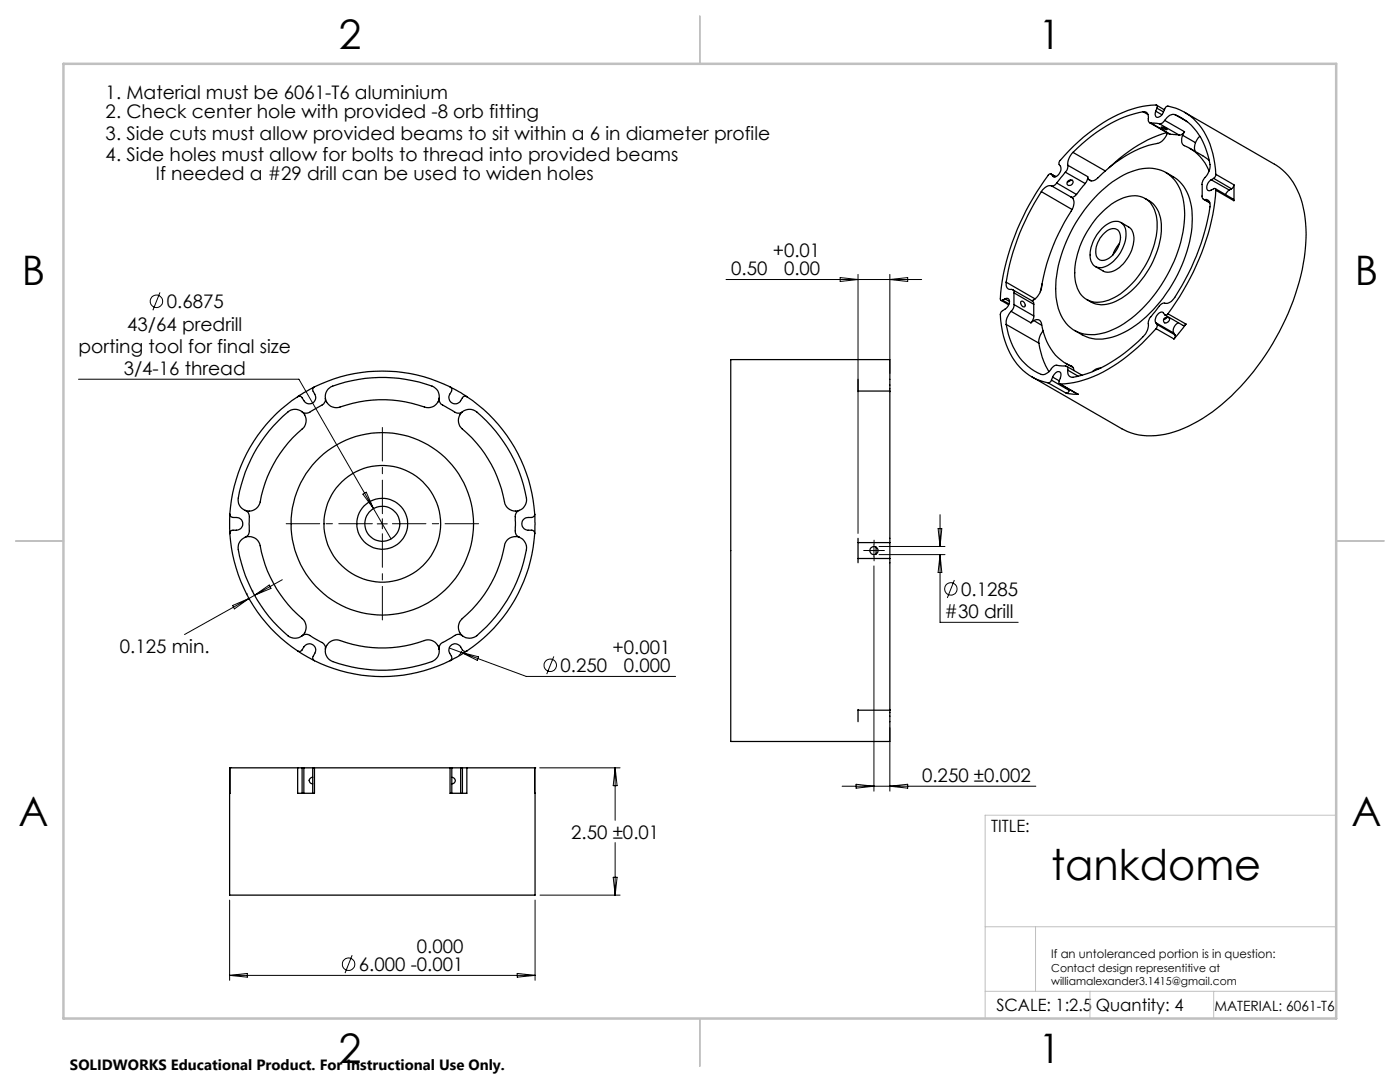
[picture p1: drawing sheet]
<svg xmlns="http://www.w3.org/2000/svg" width="279mm" height="216mm" viewBox="0 0 279 216" stroke-linecap="round" stroke-linejoin="round" font-family="sans-serif">
<g fill="none" stroke="#000" stroke-width=".25">
<path d="M207.8 38.2a46.1 46.1 0 0 0-7 18.1M207.8 38.2l6.2 3.6M209.8 34.7l.9 .5-.9-.4M209.8 34.8a.38 .38 0 0 0-.6 .2 46.5 46.5 0 0 0-9.5 24.8l.1 .2 .3-.1M209.8 37.1a2.01 2.01 0 0 0-2 1.1M209.8 34.8l.3 .3M209.8 37.1l4 2.2M210.1 35.1l.3 .2M210.9 36.5a1.03 1.03 0 0 1-1.1 .6M210.9 36.5l3.9 2.3M212.6 34.4l-1.7 2.1M212.6 34.4l4 2.2"/>
<path d="M213.1 33a1.73 1.73 0 0 1-.5 1.4M213.1 33l4 2.2M213.2 36.1a.56 .56 0 0 1 .9 0 .56 .56 0 0 1-.4 .9 .51 .51 0 0 1-.7-.2 .51 .51 0 0 1 .2-.7zM213.6 35.9l-.1 .3-.5 .1M213.8 39.3l.2 .1a1.66 1.66 0 0 1 .1 2.1 43 43 0 0 0-6.5 16.6 2.79 2.79 0 0 1-1.7 1.9M214.1 30.4a3.4 3.4 0 0 0-1 2.6M214.1 30.4l6.5 3.7M214.8 38.8a1.15 1.15 0 0 1-1 .5M216.6 36.6l-1.8 2.2M217.1 35.2l-.1 .6-.4 .8M217.1 35.2l.1 .6M217.2 35.8l.6 .3"/>
<path d="M219.1 38.7a16.6 16.6 0 0 1 9.5-5.1 6.9 6.9 0 0 1 7.5 5.9 22.8 22.8 0 0 1-3.2 15.5 24.8 24.8 0 0 1-10.9 10.8 8 8 0 0 1-8.3-.4 9.7 9.7 0 0 1-3-7.8 28.8 28.8 0 0 1 8.4-18.9zM228.1 22.3a1.07 1.07 0 0 1 1.1 1.6l.1 .5 .4 .1M228.1 22.3a26.7 26.7 0 0 0-14 8.1M228.1 22.3l1 .6M228.5 39.6a5.7 5.7 0 0 1 3.3 5.8 17.8 17.8 0 0 1-9.2 14.7 5.2 5.2 0 0 1-5.7-.3M229.4 24.5l4.2 2.3M229.7 24.5l1.7 .2M229.7 24.5l3.9 2.3M230.6 22.2a.72 .72 0 0 0-.1 .8 .72 .72 0 0 0 .7 .4l.6-.4 .4-.7M230.6 22.2l1.3 .7M230.8 21l1.6 .9M230.9 21.6a.4 .4 0 0 0-.2-.6 23.2 23.2 0 0 0-13.5 5.6 26.4 26.4 0 0 0-5.9 5.9v.1a1.93 1.93 0 0 1 .4 1.4 1.42 1.42 0 0 1-1.5 1.2l-.1-.1"/>
<path d="M230.9 21.6l-.3 .6M230.9 21.6l1.3 .7M231.4 24.7l3.9 2.3M231.7 25.4l.6 .1 .6 .4-.8-.3zM232.2 22.3l.6-1.1a9.4 9.4 0 0 1 6.5 3.7 16.5 16.5 0 0 1 3.3 9.9M232.4 24a1.15 1.15 0 0 1-1 .7M232.4 24l4 2.3M232.7 34.4a8.7 8.7 0 0 1 5.2 8.4 26.4 26.4 0 0 1-5.1 15.7 22 22 0 0 1-10.7 8.7 7.9 7.9 0 0 1-7.6-1.3M232.8 26.5a27.8 27.8 0 0 0-11.4 6.9M233 26.5a3.2 3.2 0 0 1-2 2.1 23.7 23.7 0 0 0-12.1 7.1l-.8 .4h-.5l-.4-.3M233.6 26.8l1.7 .2M234.5 22.9a11.9 11.9 0 0 1 6.8 9 3.4 3.4 0 0 1-1 3.7 2.77 2.77 0 0 0-.4 2.3v.6a.98 .98 0 0 0 .3 1.3h.3"/>
<path d="M234.5 22.9a1.94 1.94 0 0 0-2.1 1.1M234.5 22.9l2.4 1.4M236 27a1.57 1.57 0 0 0 1.1 2.4 9.2 9.2 0 0 1 4.2 4.7M236 27l2.6 1.5M236.4 22.4l18 10.4a13.1 13.1 0 0 1 5.9 9.7 35.8 35.8 0 0 1-2.7 18.7 47.5 47.5 0 0 1-17.5 22.3 19.3 19.3 0 0 1-12.1 3.4l-2.3-.5-1.8-.9-18-10.3M236.4 26.3a1.25 1.25 0 0 1-1.1 .7M236.4 26.3l-.4 .7M237.5 29.6l2.5 1.5 1.3 .9M238.6 28.5l-.2 1 .1 .7M239.4 27.2l-.8 1.3M240.2 39.8l1.2 .7M240.5 39.8a1.01 1.01 0 0 1 1 1.5 44.8 44.8 0 0 1-7.5 18.6 1.82 1.82 0 0 1-1.9 .6l-.7 .5-1.1 1.4a2.83 2.83 0 0 0-1.1 2.2 3.2 3.2 0 0 1-1.1 2.6 27.5 27.5 0 0 1-14 8.1 1.03 1.03 0 0 1-1-1.4"/>
<path d="M240.5 39.8l.9 .6M241.7 35.9a1.6 1.6 0 0 0-.7 2.1h.5l.7-.3a.26 .26 0 0 1 .3-.1 .26 .26 0 0 1 .1 .4M241.7 35.9l3.6 2M242.2 35.6l-.5 .3M242.2 35.6l3.6 2.1M242.5 37.6l3.6 2.1 .1 .3M242.6 38a47.3 47.3 0 0 1-9.5 24.6M242.6 34.8l-.1 .4-.3 .4M242.6 38l3.6 2M242.6 34.8l3.6 2.1M245.3 37.9l-.7 .9M245.8 37.7l-.5 .2"/>
<path d="M246.2 36.9v3.1M246.2 36.9l-.1 .4-.3 .4M199.8 59.9l1.5 .9M200.1 59.9l1.3 .7M200.6 59.6a.66 .66 0 0 1 .8 .2 .66 .66 0 0 1 0 .8 3 3 0 0 1-1.6 1.6l-.1 .1a15.7 15.7 0 0 0 4.5 11.6l1.2 1 1.4 .8 2.4 .7M200.6 59.6l-.5 .3M200.6 59.6l.9 .5M200.8 56.3a1.08 1.08 0 0 0 .2 1.1 1.08 1.08 0 0 0 1 .4l.3 .2 .1 .5M200.8 56.3l5.8 3.4M202.1 57.8l4 2.3 .2 .3v.3M202.4 58.5v2.3M202.4 58.5l3.9 2.2"/>
<path d="M208 56.6l-.4 1.6M219.5 42.8a9.8 9.8 0 0 1 7.5-3.7 4.4 4.4 0 0 1 3.8 3.9 16.3 16.3 0 0 1-3.8 12.3 11.8 11.8 0 0 1-7.5 5 4.3 4.3 0 0 1-4.8-3.9 16.3 16.3 0 0 1 3.7-12.3zM219.9 45.6a3.3 3.3 0 0 1 3.9-1.1 3.7 3.7 0 0 1 .7 3.9 7.1 7.1 0 0 1-4.6 5 2.08 2.08 0 0 1-2.3-2.5 7.9 7.9 0 0 1 2.3-5.3zM220.1 46.8a2.27 2.27 0 0 1 3-.9 3.7 3.7 0 0 1-.5 4.3 3 3 0 0 1-3.1 1.7 2.37 2.37 0 0 1-.6-3.1l.6-1.3zM223.4 48.6l-1 1.4-.3 .9M223.7 44.4l1.5 .9a3.1 3.1 0 0 1 1 3.5 7.4 7.4 0 0 1-4.4 5.4l-.7 .1-.7-.1-1.8-1M59.4 79.2a30.4 30.4 0 0 0-13.5 23.4M62.8 77.2a.65 .65 0 0 0-.3 .9 1.42 1.42 0 0 1-.4 2.4 1.64 1.64 0 0 1-1.9-1.2l-.3-.2-.5 .1M62.8 77.2a30.7 30.7 0 0 1 27 0M62.8 77.2l-3.4 2M64.9 79.5a2.21 2.21 0 0 1 1.5-2.5 29 29 0 0 1 20.1 .2l.4 .2a2.14 2.14 0 0 1 .7 2.1M64.9 79.5a1.65 1.65 0 0 1-1.3 1.7l-.6 .3a3.2 3.2 0 0 1-2.2 .9l-.5-.2"/>
<path d="M64.9 79.5a2.13 2.13 0 0 0 3 1.7 25.2 25.2 0 0 1 17.2 .1 2.13 2.13 0 0 0 2.5-1.8M87.6 79.5a1.63 1.63 0 0 0 1.4 1.7l.6 .3a3.6 3.6 0 0 0 1.9 .9l.8-.2M89.8 77.2a.7 .7 0 0 1 .3 .9 1.36 1.36 0 0 0-.4 1.7 1.36 1.36 0 0 0 1.6 .7 1.88 1.88 0 0 0 1.1-1.2l.3-.2 .5 .1M89.8 77.2l3.4 2M93.2 79.2a30.4 30.4 0 0 1 13.5 23.4M171.2 75.7v2.4M171.2 78h6.4M177.6 78v-6.2h-31.8v76.2h31.8v-6.3M177.6 78v30.3M200.8 64.7a12.5 12.5 0 0 0 6.3 9.7 1.96 1.96 0 0 0 2.8-1 1.19 1.19 0 0 1 1.6-.4h.2a1.42 1.42 0 0 1 1.3 .3l.1 .6M200.8 64.7l6.5 3.8M201.8 62.1a3.3 3.3 0 0 0-1 2.6"/>
<path d="M201.8 62.1l3.9 2.3M202.4 60.8a1.77 1.77 0 0 1-.6 1.3M202.4 60.8l3.9 2.2M203.7 60.2a.67 .67 0 0 1 .8 .3 .67 .67 0 0 1-.1 .7 .83 .83 0 0 1-.7-1zM206.3 64a.95 .95 0 0 1 1.6 .6 10.4 10.4 0 0 0 5.9 8.4M206.3 64l-.6 .4M206.3 63l-.2 .9-.4 .5M206.3 60.7v2.3M206.3 64l1.6 .9M207.3 68.5l.7 2.8 1.3 2.9M208.2 66a3.3 3.3 0 0 0-.9 2.5M209.2 76.4l3.6 2.1"/>
<path d="M209.8 75.8l-.3 .5-.3 .1M209.8 75.8l3.6 2.1M210.1 75.2a1.17 1.17 0 0 1 1.5-.9l.1 .6-.3 1.1M210.1 75.2l-.3 .6M210.1 75.2l1.3 .8M211.4 76a.41 .41 0 0 0 .2 .6M211.5 76.6l3.7 2.1M211.6 76.6l3.6 2.1M212.7 72.5l1.5 .8M212.8 78.5l2.4 .2M212.9 73.1l3 1.8M213.1 73.9l2.1 1.2"/>
<path d="M213.4 77.9l-.3 .5-.3 .1M213.5 77.8l-.1 .1M213.8 73l.3 .3 .2 .6M213.8 73l.2 .1M219.1 73.5l-.5 .2-.5 .5M219.1 73.5l.2 .1M219.7 73.4l-.6 .1M230.6 64.4l.3 .3M230.6 64.4l3.6 2.1M230.7 65.6a33.5 33.5 0 0 1-14.5 10.2l-1.9 .5-2.7 .3M230.7 65.6l3.6 2M230.9 64.7l.1 .3-.3 .6"/>
<path d="M230.9 64.7l3.6 2.1M232.3 63.5a.55 .55 0 0 1 .7-.2 .55 .55 0 0 1 .3 .7 .57 .57 0 0 1-.6 .5 .57 .57 0 0 1-.5-.6zM232.5 62.9l3.6 2h.3l.3-.2M232.9 63.3l-.7 .4M233.1 62.6a.44 .44 0 0 1-.7 .2 .76 .76 0 0 0-.7-.5 .76 .76 0 0 0-.7 .5l-.5 1 .1 .6M233.1 62.6l3.6 2.1M234.2 66.5l.3 .3M234.5 66.8l.1 .3-.3 .5M235.2 64.4a1.73 1.73 0 0 0-1 2.1M236.7 64.7l-2.4 2.9M60.3 82.2a2.2 2.2 0 0 0-2.8 0 28.6 28.6 0 0 0-10 17.5 2.23 2.23 0 0 0 1.4 2.1M60.3 82.2a2.24 2.24 0 0 1 0 3.4 25.3 25.3 0 0 0-8.5 14.9 2.24 2.24 0 0 1-2.9 1.3"/>
<path d="M92.3 82.2a2.25 2.25 0 0 1 2.8 0 29.1 29.1 0 0 1 10 17.5l-.1 .8-.4 .7-1 .6M92.3 82.2a2.24 2.24 0 0 0 0 3.4 24.8 24.8 0 0 1 8.5 14.9 2.24 2.24 0 0 0 2.8 1.3M45.9 106.5a30.4 30.4 0 0 0 13.5 23.4M45.9 102.6a.66 .66 0 0 0 .6 .7 1.44 1.44 0 0 1 1.9 1.5 1.76 1.76 0 0 1-2.2 1l-.2 .3-.1 .4M45.9 102.6v3.9M48.9 101.8a1.6 1.6 0 0 1 .8 2v.7a2.89 2.89 0 0 1-.3 2.4l-.5 .3M48.9 107.2a2.23 2.23 0 0 0-1.3 2.5 28.9 28.9 0 0 0 10.1 17.4l1.2 .3 .7-.2 .7-.3M48.9 107.2a2.25 2.25 0 0 1 3 1.7 24.8 24.8 0 0 0 8.7 14.8 2.19 2.19 0 0 1-.3 3.2M103.6 107.2a2.31 2.31 0 0 1 1.5 2.5 29.2 29.2 0 0 1-10.3 17.4l-1.1 .3-.7-.2-.7-.3M103.6 101.8a1.6 1.6 0 0 0-.8 2l.1 1.1a2.16 2.16 0 0 0 .4 2.1l.3 .2M103.6 107.2a2.22 2.22 0 0 0-2.9 1.7 25.2 25.2 0 0 1-8.7 14.8 2.16 2.16 0 0 0 .3 3.2M106.7 102.6a.66 .66 0 0 1-.6 .7 1.41 1.41 0 0 0-1.9 1.5 1.59 1.59 0 0 0 2 1l.3 .2 .2 .5"/>
<path d="M106.7 106.5a30.4 30.4 0 0 1-13.5 23.4M106.7 102.6v3.9M171.2 107.4v4.9M171.2 111.4h6.4M171.2 108.3h6.4M174.8 109.1v1.5M177.6 111.4v30.3M177.6 108.3v3.1M59.4 129.9a.65 .65 0 0 0 .9-.2 1.4 1.4 0 0 1 1.2-1.2 1.4 1.4 0 0 1 1.4 .8v.8l-.4 .9a.62 .62 0 0 0 .3 .8M59.4 129.9l3.4 1.9M60.3 126.9a1.55 1.55 0 0 1 2.1 .3l.6 .3a3.2 3.2 0 0 1 1.9 1.4v.6M62.8 131.8a30.4 30.4 0 0 0 27 0"/>
<path d="M64.9 129.5a2.28 2.28 0 0 0 1.5 2.5 28.7 28.7 0 0 0 20.1-.2l.9-.8 .2-.7v-.8M64.9 129.5a2.18 2.18 0 0 1 3-1.7 24.7 24.7 0 0 0 17.2-.1 2.18 2.18 0 0 1 2.5 1.8M92.3 126.9a1.51 1.51 0 0 0-2.1 .3l-.6 .3a3.8 3.8 0 0 0-1.8 1.3l-.2 .7M93.2 129.9a.65 .65 0 0 1-.9-.2 1.41 1.41 0 0 0-1-1.2 1.41 1.41 0 0 0-1.5 .5l-.2 .5a1.99 1.99 0 0 0 .5 1.6v.5l-.3 .2M93.2 129.9l-3.4 1.9M45.9 153.2l-.1 25.4h61l-.1-25.4M45.9 153.2h13.5M45.9 153.2h.1M59.4 153.2v5.1h3.4v-5.1M59.4 153.2h.9M60.3 153.2v5.1M60.3 153.2h.3"/>
<path d="M60.6 153.2h1.8M60.6 153.2v5.1M62.4 153.2h.4M62.4 155.1a.64 .64 0 0 0-.7 .7 .64 .64 0 0 0 .7 .6M62.4 153.2v5.1M62.8 153.2h27M89.8 153.2v5.1h3.4v-5.1M89.8 153.2h.4M90.2 155.1a.64 .64 0 0 1 .7 .7 .64 .64 0 0 1-.7 .6M90.2 153.2h1.7M90.2 153.2v5.1M91.9 153.2v5.1"/>
<path d="M91.9 153.2h.4M92.3 153.2h.9M92.3 153.2v5.1M93.2 153.2h13.5M106.7 153.2h.1M171.2 141.6v2.4M171.2 141.7h6.4"/>
<circle cx="76.3" cy="104.5" r="11.6"/>
<circle cx="76.3" cy="104.5" r="5.1"/>
<circle cx="76.3" cy="104.5" r="3.5"/>
<circle cx="76.3" cy="104.5" r="18.2"/>
<circle cx="174.4" cy="109.9" r=".81"/>
</g>
<g fill="none" stroke="#000" stroke-width=".2">
<path d="M31.9 58.3l-1.4 3.6M144.9 55.8h39M167.7 55.4l3.5 .4-3.5 .4zM171.2 54.8v51.6M177.6 54.8v19.7M177.6 55.8l3.6-.4v.8zM15.7 75.7h44l18.3 31.8M72.4 98.6l.7-.4 1.4 3.3zM49.2 118.5h.1M49.7 119.4l-12.9 7.2M50.3 117.9h.1M50.8 118.8l-1.1 .6"/>
<path d="M50.8 118.8l2.9-2.1 .4 .7zM56.3 115.7l-5.5 3.1M75.3 104.5h2M76.3 103.5v2M173.2 109.9h2.5M174.4 112.9v45M174.4 108.6v2.5M175.4 109h13.2M175.4 110.7h13.2M187.2 105.5h.8l-.4 3.5zM187.6 110.7v13.5h15.6M187.6 102.7v6.3"/>
<path d="M187.6 110.7l.4 3.5h-.8zM190.5 115.7l-1.4 3.6M46.4 120.8l3.3-1.4-2.9 2.1zM89.6 129.3l15.4 5.7h29.8M92 130.2l3.5 .9-.3 .7zM92.1 129.9l-.1 .4-.5 .5M110.5 131l-1.4 3.5M107.7 153.2h16.1M122.8 153.2v10.5M122.8 153.2l.4 3.6h-.8zM168.1 156.9h38.6M170.9 156.5l3.5 .4-3.5 .4z"/>
<path d="M177.6 145.2v12.7M177.6 156.9l3.6-.4v.8zM45.8 179.6v16M106.8 179.6v16M107.8 178.6h16M122.4 175h.8l-.4 3.6zM122.8 168.1v10.5M45.8 194.6h61M45.8 194.6l3.6-.4v.8zM70.3 190.6l-1.4 3.6M103.2 194.2l3.6 .4-3.6 .4z"/>
<circle cx="31.2" cy="60.1" r="1.24"/>
<circle cx="189.8" cy="117.5" r="1.24"/>
<circle cx="109.8" cy="132.7" r="1.24"/>
<circle cx="69.6" cy="192.4" r="1.25"/>
</g>
<path d="M173.2 109.8h-.8M174.4 108.6v-.8M174.4 111.1v.8M175.7 109.8h.8" fill="none" stroke="#000" stroke-width=".2" stroke-dasharray="15.2 1.3 1.3 1.3"/>
<path d="M74.3 104.5h-17.2M76.3 102.5v-17.2M76.3 106.5v17.2M78.3 104.5h17.2" fill="none" stroke="#000" stroke-width=".2" stroke-dasharray="15.2 1.3 1.3 1.3" stroke-dashoffset="8.5"/>
<path d="M266.7 162.7h-70.1v40.5M196.6 197.8h70.1M196.6 184.9h70.1M206.7 184.9v12.9M217.5 197.8v5.4M242.2 197.8v5.4" fill="none" stroke="#c0c0c0" stroke-width=".2"/>
<path d="M139.7 3.2v9.5M3.1 107.9h9.6M266.7 107.9h9.5M139.7 203.2v9.6" fill="none" stroke="#c0c0c0" stroke-width=".25"/>
<path d="M12.7 12.7h254v190.5h-254z" fill="none" stroke="#c0c0c0" stroke-width=".5"/>
<text font-size="8.5" x="209.8" y="175.5">tankdome</text>
<g font-size="8.1">
<text x="67.6" y="9.7">2</text>
<text x="207.3" y="9.7">1</text>
<text x="4.4" y="57">B</text>
<text x="270.4" y="57">B</text>
<text x="3.7" y="164.9">A</text>
<text x="269.7" y="164.9">A</text>
<text x="67.6" y="212.2">2</text>
<text x="207.3" y="212.2">1</text>
</g>
<g font-size="3.7">
<text x="21.1" y="19.7">1. Material must be 6061-T6 aluminium</text>
<text x="21.1" y="23.6">2. Check center hole with provided -8 orb fitting</text>
<text x="21.1" y="27.8">3. Side cuts must allow provided beams to sit within a 6 in diameter profile</text>
<text x="21.1" y="32.1">4. Side holes must allow for bolts to thread into provided beams</text>
<text x="31.1" y="35.9">If needed a #29 drill can be used to widen holes</text>
<text x="154.2" y="51.3">+0.01</text>
<text x="145.9" y="54.9">0.50</text>
<text x="156.5" y="54.9">0.00</text>
<text x="25.4" y="66">43/64 predrill</text>
<text x="33.3" y="61.5">0.6875</text>
<text x="15.7" y="70.4">porting tool for final size</text>
<text x="24.7" y="74.9">3/4-16 thread</text>
<text x="191.8" y="118.9">0.1285</text>
<text x="188.5" y="123.4">#30 drill</text>
<text x="23.9" y="130.2">0.125 min.</text>
<text x="122.2" y="130.5">+0.001</text>
<text x="111.9" y="134.1">0.250</text>
<text x="124.5" y="134.1">0.000</text>
<text x="184" y="156">0.250 ±0.002</text>
<text x="114" y="167.3">2.50 ±0.01</text>
<text x="83.2" y="190.2">0.000</text>
<text x="71.6" y="193.7">6.000 -0.001</text>
</g>
<g font-size="3.4">
<text x="197.8" y="166">TITLE:</text>
<text x="198.8" y="201.7">SCALE: 1:2.5</text>
<text x="218.7" y="201.7">Quantity: 4</text>
</g>
<text font-size="3" x="14" y="213.5">SOLIDWORKS Educational Product. For Instructional Use Only.</text>
<text font-size="2.8" x="242.4" y="201.8">MATERIAL: 6061-T6</text>
<text font-size="2.4" x="209.8" y="191.2">If an untoleranced portion is in question:</text>
<g font-size="2.2">
<text x="209.8" y="193.9">Contact design representitive at</text>
<text x="209.8" y="196.6">williamalexander3.1415@gmail.com</text>
</g>
</svg>
